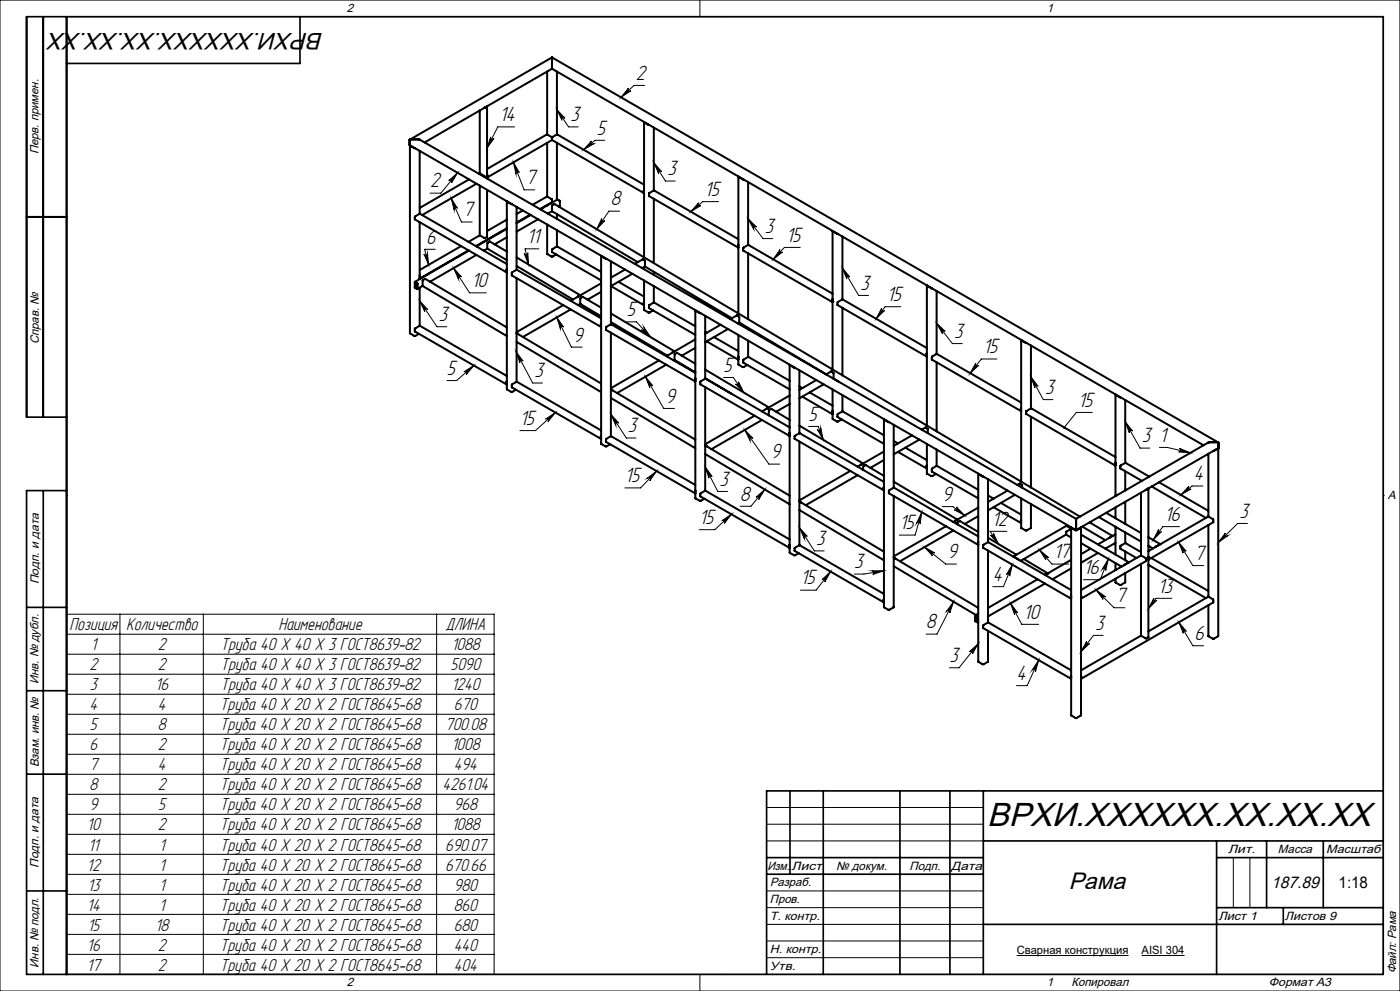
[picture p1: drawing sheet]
<svg xmlns="http://www.w3.org/2000/svg" width="420mm" height="297mm" viewBox="0 0 420 297" stroke-linecap="round" stroke-linejoin="round" font-family="sans-serif">
<g fill="none" stroke="#000" stroke-width=".6">
<path d="M165.6 17.2v.1M165.6 17.3v3.2M165.6 17.2l-42.6 24.6M165.6 17.2l199.9 115.4M143.9 33.1v18.9M146 32l-.6 .3M146 31.9v.1M146.1 31.9l-.8 .4M146.1 31.9v21.6M164.1 21.4v18.9M165.5 20.7h.2M165.6 20.5v.1"/>
<path d="M165.6 20.6l-38.2 22.1M165.6 20.6l195.5 112.9M167.1 21.4v18.9M193.2 36.5l1.6 .9M193.2 36.6v40.5M196.1 38.2v18.9M122.9 43.4l.1 .1M122.9 43.4v-1.6h3l196.9 113.7M123 43.5l1.5 .9M123 43.6v56.3l1.3 .8 1.4-.7M123 43.5l199.8 115.4M125.9 45.2v18.9"/>
<path d="M140.7 53.8l-14.8 8.5M142.9 55.1l-16.3 9.3M143.9 52l1.4 .7 .1 .4M143.9 52l-.2 .1M143.9 55.6v14.9M146.1 52.3v.9M146.1 56.9v14.1l-.8 .4-1.4-.9M164.1 58.9l1.5 .9v.8l-3.6 2M164.1 58.9l-4.3 2.5M164.1 42.8v16.1M165.6 41.3l-1.5-1-18 10.4M165.6 41.3v.7"/>
<path d="M165.6 41.3l1.5-1 26.1 15M165.6 42l-19.4 11.2M165.6 42l27.5 15.9M167.1 42.8v17.1M193.2 57.7h.1M193.2 57v.9M193.2 57h.1M196.1 57.1l-1.4 .9v.8l26.7 15.4 .1-.9M196.1 57.1l25.4 14.6M196.1 59.6v19.3M221.5 52.9l1.6 .9M221.5 52.9v41"/>
<path d="M224.4 54.6v18.8M8 65h12M125.9 64l.1 .1M125.9 64v.1M125.9 64.1l-1.4 .8v.9l27.5 15.8M125.9 64.1h.1M125.9 66.6v17M126 64.1l26 15M138.3 73.8l-12.4 7.1M140.5 75l-14.5 8.5M140.7 75.1l-16.2 9.4M142.9 76.4l-13.9 8.1"/>
<path d="M143.9 70.5l-3.4 2M146.2 74.5l-1.1 .6M152 60.3l1.6 .9M152 60.4v56.3l1.4 .8 1.4-.7M152 75.4l-5-3-.8 .5v1.6l5.8 3.5M152 68.4l-9.2 5.4M152 65.8l-5.9 3.4M152 68.6l-9.1 5.2M152 71.1l-3.6 2.1M155 77.1l19.1 11.4-.8 .5M155 62v18.9M155 79.7l16.9 10.1"/>
<path d="M156.8 63.1l-1.8 1M159.1 64.3l-4.1 2.4M159.2 64.4l-4.2 2.5M161.4 65.7l-6.4 3.7M164.1 67.3v8.8l1.5 .8 1.3-.6M164.1 61.4v.2M165.6 63.3v-1.7l.8-.4 157.6 93.6M165.6 75.6h.1M165.6 63.3l25.7 15.3M165.6 63.3l-1.2 .7M165.6 75.6l14.7 8.4M167.1 73.9l-1.4 .7-.1 .9"/>
<path d="M167.1 73.9l13.2 7.6M167.1 64.2v1.4M167.1 69v4.9M167.8 62l.2-.1v-1.6l-.8-.5-5.1 3M180.3 76.7l1.6 .8M180.3 76.7v56.3l1.5 .8 1.3-.7M183.3 78.3v18.9M190.4 79.1l2.4-1.4 .7 .5v1.7M193.5 79.9l-.9 .5M193.5 79.9l26.1 15.5M221.5 74.1h.1M221.5 73.4h.1"/>
<path d="M224.4 73.4l-1.4 .9v.8l26.7 15.4M224.4 73.4l25.4 14.6M224.4 75.9v19.8M249.8 69.2v41.5M249.8 69.2l1.6 .9M252.7 70.9v18.8M124.5 84.5l.7 .4v1.7l-.7-.4zM124.5 84.6l.7 .3-.1 1.6-.6-.3zM125.9 82.5v1M125.9 83.4h.1M125.9 82.7h.1M125.9 97.6l-1.4 .9v.8l27.5 15.9"/>
<path d="M125.9 97.6l26.1 15.1M125.9 86.2v11.4M126.8 85.7v-1.7l.8-.4 24.4 14.5M126.8 85.7l25.2 15M126.8 85.7l-1.6 .9M152 81.5h.1M152 80.7v.9M152 80.8v.1M155 99.8l.5 .4M155 80.9l-1.4 .7v.9l26.7 15.5M155 80.9l25.3 14.5M155 83.4v31"/>
<path d="M155 99.9l25.3 15M169 91.4l-14 8.2M171.2 92.7l-14.3 8.3M174.1 91v-1.7l.7-.4 5.5 3.3M174.1 91.1h.1M174.1 91.1l6.2 3.7M174.1 91l-.7 .4M180.3 97v1M180.3 97.2v.7M180.3 84.9l-9.1 5.3M180.3 87.5l-4 2.3M183.3 93.9l19.1 11.4-.8 .5"/>
<path d="M183.3 99.7v31M183.3 96.5l16.9 10.1M183.3 83.2h.1M185.5 84.5l7.7 4.4M187.5 80.8l-4.2 2.4M189.7 82.1l-6.4 3.7 9.8 5.6M193.2 91.3h.1M193.2 84.1v8.8l1.4 .8 1.3-.6M193.2 90.5v.9M193.2 90.6v.1M193.2 80v.7M196.1 90.7l-1.4 .8v.9l13.9 8"/>
<path d="M196.1 90.7l12.5 7.1M196.1 81.5v.9M196.1 85.8v4.9M208.6 93v56.3l1.4 .8 1.3-.6M208.6 93l1.6 .9M211.6 94.6v18.9M211.6 99.5l.4 .3M216.2 97.3l-4.6 2.7M218.4 98.6l-6.8 3.9M219.1 95.6l2-1.1 .6 .4 .1 1.8-.5 .2M221.5 96.8v.2M221.8 96.7l26.1 15.5"/>
<path d="M224.4 98.2v.5M249.8 89.6v.9M249.8 89.7v.1M249.8 90.4h.1M252.7 92.2v20.3M278.1 85.6v41.9M278.1 85.5l1.5 .9M281 87.2v18.9M152 115.1h.1M152 114.3v.9M152 114.4h.1M155 102.4l25.3 15.1"/>
<path d="M183.3 116.6l.5 .4M183.3 116.7l25.3 15.1M183.3 119.3l25.3 15M197.7 108l-14.4 8.3M199.9 109.3l-14.8 8.5M202.4 107.9l-.3 .1M208.6 109l-5.5-3.2-.7 .4v1.7l6.2 3.7M208.6 113.4v.9M208.6 113.5h.1M208.6 111.8l-25.3-14.6-1.5 .8v.9l26.7 15.4M208.6 101.7l-8.7 5M208.6 104.2l-4.1 2.4"/>
<path d="M211.6 110.8l19 11.3-.7 .5M211.6 116v31.1M211.6 113.3l7.8 4.7M212 102.3l9.4 5.5 .1-.9M214.2 101l7.3 4.2M221.5 107.6v.1M221.5 100.4v8.9l1.4 .7 1.3-.6M221.5 107h.1M224.4 107l-1.4 .8v.9l13.9 8M224.4 107l12.5 7.1M224.4 102.1v4.9M236.9 118.5l-8.3 4.8"/>
<path d="M238.4 110.2l-1.5-.9v56.3l1.3 .8 1.4-.6M239.8 111v18.8M239.8 115.8l.9 .5M240.7 118.9l9 5.2M242.9 117.6l6.9 4M244.9 113.9l-5.1 2.9M247.1 115.2l-7.3 4.2M247.8 112.2l1.6-.9 .7 .6-.1 1.6 1.7 .9M249.8 116.7v8.8l1.3 .9 1.4-.7M252.7 118.4v4.9M278 106.7h.1M278.1 104.3l-25.3-14.6-1.5 .9v.8l26.7 15.5 .1-1"/>
<path d="M278.1 106h.1M281 106.1l-1.4 .8v.9l26.7 15.4M281 106.1h.1M281 108.6v20.7M281.1 106.1l25.3 14.5M306.4 101.9l1.5 .9M306.4 101.9v42.5M309.3 103.5v18.9M334.6 118.2l1.6 .9M334.6 118.2v30.5M337.6 119.9v18.8M180.3 130.6v.9v-.8"/>
<path d="M180.3 129l-25.3-14.6-1.4 .8-.1 .9 26.8 15.4M211.6 133.4l.4 .4M211.6 133.5l25.3 15.1M211.6 136.1l25.3 15M226.4 124.6l-14.8 8.5M228.6 125.9l-15.2 8.7M230.6 124.5v-1.4l.8-.5 5.5 3.2M236.9 129.7v.9M236.9 129.8v.7M236.9 128.1l-25.3-14.6-1.5 .9v.8l26.7 15.4M236.9 121.1l-4.1 2.3M239.8 129.9l-1.4 .8v.8l26.7 15.4"/>
<path d="M239.8 129.9l25.4 14.5M239.8 132.4v31M239.8 127.6l19.1 11.3M249.8 123.2v.9M249.8 123.3h.1M249.8 124h.1M251.2 124.9l.1-.8 1.5-.8 12.4 7.2M251.3 125h.1M251.3 125l13.9 8M258.9 138.9l-.7 .5M265.2 125.6l1.5 .9M265.2 125.7v56.3l1.3 .8 1.6-.8v-33.3"/>
<path d="M265.2 135.3l-7.9 4.6M265.2 137.9l-4.1 2.3M268.1 127.3v18.9M268.1 132.1l1.3 .8M269.4 135.4l8.6 5 .1-.9M271.6 134.2l6.5 3.7M273.6 130.5l-5.5 3.1M275.8 131.8l-7.7 4.4M276.5 128.8l1.1-.7 .7 .5v1.2M278.1 133.1v8.8l1.4 .8 1.3-.7M278.1 139.6l-.1 .1M281 139.6l-1.4 .9-.1 .8 14 8.1"/>
<path d="M281 139.6h.1M281 134.8v4.8M281.1 139.6l12.4 7.2M306.4 122.3v.9M306.4 122.4v.7M309.3 122.4l-1.4 .8-.1 .9 26.8 15.4M309.3 122.4l25.3 14.6M309.3 124.9v21.2M334.6 138.7v.8M334.6 139.4h.1M334.6 138.6l-.1 .2M334.6 138.7h.1"/>
<path d="M362.5 136v18.8M362.5 132.6l-39.7 22.9M362.8 132.5l-.3 .1M362.8 132.5l2.6 .1 .1 1.6M365.4 134.3l-1.5 .9M365.5 134.3v56.3l-1.4 .8-1.6-.8v-9.2M365.5 134.3l-42.7 24.6M365.5 134.2v.1M208.6 147.1v.7M208.6 147.7v.1M208.6 145.3l-25.3-14.6-1.4 .8-.1 .9 26.7 15.4M239.8 150.2l.5 .4"/>
<path d="M239.8 150.3l25.4 15M239.8 152.9l25.4 15M255.1 141.1l-15.3 8.9M257.3 142.4l-15.6 9M258.9 140.8l.1-1 .7-.5 5.5 3.3M265.2 146v.9M265.2 146.1v.8M268.1 146.2l-1.4 .8v.8l26.7 15.5M268.1 146.2l25.4 14.6M268.1 144.4l19.1 11.3M278 140.3h.1M283.8 157.7l-15.7 9.1"/>
<path d="M286 159l-16 9.2M287.2 155.7l-.7 .5M287.2 157.2l.1-.7 .7-.3 5.5 3.2M293.5 142l1.5 .8M293.5 142v56.3l1.4 .8 1.5-.8v-9.2M293.5 152.1l-7.5 4.4M293.5 154.7l-4.1 2.3M296.4 143.6v18.9M296.4 148.5l1.7 1M298.1 152l8.2 4.7M300.3 150.7l6.1 3.5M302.3 147l-5.9 3.4"/>
<path d="M304.5 148.3l-8.1 4.7M305.2 145.3l.8-.3 .6 .3v.9M306.4 149.4v8.8l1.4 .8 1.5-.8v-7.1M306.4 155.9v.8M321.3 158.1l1.4 .9 1.6-.9v56.3l-1.4 .8-1.6-.8zM321.3 158.5l-1.4-.9-15.9 9.2 1.5 .9M321.3 158.5l-1.4 .8v.9M322.8 155.6v3.2M322.8 158.8v.1M322.8 155.5v.1M324.7 157.8l6.9 4.1M326.9 156.6l6.7 4"/>
<path d="M329.6 155l12.7 7.3M331.9 153.7l10.4 6M334.6 152.1v3.2M334.6 157.9v8.3M337.6 141.2v5.8M337.6 150.4v6.6M337.6 159.6v3.2M342.3 147.7v18.8M344.4 146.4l-.6 .4M344.5 146.4l-.8 .5M344.5 146.5v44.5l-.7 .3-1.5-.8M344.8 142.8l-7.2-4.1-1.4 .8-.1 .9 6.4 3.7"/>
<path d="M345.5 145.8l16.3 9.4M347.7 144.5l14.8 8.6M362.4 154.8h.1M362.4 154.8l-17.9 10.4M362.5 154.7l-.1 .1M362.5 157.3v21.6M362.5 154.8l1.5 .9v.8l-19.4 11.2M236.9 163.3v.9M236.9 163.4v.7M236.9 161.7l-25.3-14.6-1.5 .9v.8l26.7 15.4M239.8 163.4l-1.4 .8v.9l26.7 15.4M239.8 163.4l25.4 14.6"/>
<path d="M265.2 179.6v.9M265.2 179.7v.7M268.1 167l.5 .4M268.1 167.1l25.4 15.1M268.1 169.7l24.6 14.6M293.4 163.2h.1M293.5 162.4v.9M293.5 162.5h-.1M296.4 162.5l-1.4 .8v.9l26.3 15.2M296.4 162.5l24.9 14.3M296.4 165v21.5M296.4 161.2l8.5 5.1"/>
<path d="M307.1 167.5l7.2 4.3-.8 .5M311.3 173.6l-14.9 8.6M313.5 174.9l-17.1 9.8M313.7 172.2h.1M314.2 171.9h.1M314.2 171.9l-.5 .3M319.9 160.2l-13.7 7.9M319.9 160.2l1.4 .9M321.3 178.5v.9M321.3 178.6h.1M321.3 167.8l-7.8 4.5M321.3 170.4l-5.6 3.2"/>
<path d="M324.3 178.5v.9M324.3 178.6h.1M324.3 160.2l14.4 8.4-1.6 .8M324.3 162.8l12.2 7M327.2 164.4l-2.9 1.7M329.4 165.7l-5.1 3M333.1 161h.1M333.6 160.6l-.6 .5M333.6 160.7h.1M333.6 160.7l-.5 .3M334.6 168.8v2.1M334.6 160.1l-5.2 3.1"/>
<path d="M334.6 162.7l-3 1.7M337.6 171.8l-.1 2.8-1.5 .7-1.4-.7v-1.1M337.6 162.8l-1.5 .8v.9l4.9 2.7M337.6 162.8l4.7 2.6M337.6 165.3v2.6M342.3 166.5h.1M342.3 166.5l-18 10.3M342.3 169v21.5M342.3 166.5l1.4 .8 .1 .9-19.4 11.2M344.5 166.9v.8M344.5 169.3l17.3 9.9M344.5 163.6l1.4 .8"/>
<path d="M344.5 161l3.6 2.1M345.4 167.2l17.1 9.9M348.1 163.1l-1.5 .9M362.4 178.9h.1M362.4 178.9l-17.9 10.3M362.5 178.7l-.1 .2M362.5 178.9h.1M362.5 178.9l1.4 .8 .1 .8-39.6 22.9M292.6 184.4l.8 .5-.1 1.6-.7-.4zM292.7 184.5l.6 .4v1.5l-.6-.3zM293.5 183.9l-.9 .5M293.5 186.4l-.2 .1"/>
<path d="M296.4 186.5l-1.4 .9v.8l26.3 15.2M296.4 186.5l24.9 14.4M342.3 190.5l-18 10.4M321.3 202.5v.9M321.3 202.6v.1M321.3 203.3h.1M324.3 202.5v.9M324.3 203.3h.1M324.3 202.6v.1"/>
</g>
<g fill="none" stroke="#000" stroke-width=".3">
<path d="M0 0h420v297h-420zM20 5h395v287h-395zM210 0v5M217.5 5h.1M154.4 38h-5.1l-3.2 6.4M167.1 32.8l3.5 5.2h2.9M167.1 32.8l2.4 2.7a.53 .53 0 0 0-.8-.2 .53 .53 0 0 0-.1 .8zM188.5 26.4a.54 .54 0 0 0 0 .8 .54 .54 0 0 0 .8 0l-3 2zM193.4 25.6h-3.2l-3.9 3.6M134.6 54.1l2.7-2.3-1.8 3a.54 .54 0 0 0-.1-.7 .54 .54 0 0 0-.8 0zM135.4 59.4l3 7.1h3.2M135.4 59.4l1.8 3a.54 .54 0 0 0-.7-.2 .54 .54 0 0 0-.3 .7z"/>
<path d="M137.3 51.8l-5 6.1h-3.3M147.2 41a.55 .55 0 0 0 .3 .7 .55 .55 0 0 0 .7-.2l-2.1 2.9zM154 48.6l3.2 8.3h3.2M154 48.6l1.8 3.1a.53 .53 0 0 0-.7-.2 .53 .53 0 0 0-.3 .6zM177.4 42.3a.54 .54 0 0 0 0 .7 .54 .54 0 0 0 .7 .1l-3.1 1.8zM181.4 42h-2.9l-3.5 2.9M196.1 48.8l3.5 5.5h3M196.1 48.8l2.4 2.6a.52 .52 0 0 0-.7-.1 .52 .52 0 0 0-.2 .7zM127.2 76.1a.55 .55 0 0 0 .6 .4 .55 .55 0 0 0 .4-.7l.4 3.6zM130.6 74.7h-3.2l1.2 4.7M157.3 76a.54 .54 0 0 0 .6 .4 .54 .54 0 0 0 .4-.7l.3 3.6zM161.6 74.6h-4.1l1.1 4.7"/>
<path d="M180.5 65.5a.55 .55 0 0 0 .2 .7 .55 .55 0 0 0 .7-.1l-2.4 2.6zM185.9 63.3h-3.2l-3.7 5.4M209.6 60.8a.53 .53 0 0 0-.1 .7 .53 .53 0 0 0 .8 .1l-3 1.8zM215.6 60.4h-4.8l-3.5 3M224.4 65.6l4.5 5.9h2.9M224.4 65.6l2.6 2.4a.54 .54 0 0 0-.8-.1 .54 .54 0 0 0-.1 .8zM234 74.8a.54 .54 0 0 0 0 .7 .54 .54 0 0 0 .8 0l-2.8 2.2zM240.1 74.2h-4.8l-3.3 3.5M125.9 90.2l5.2 7.7h3M125.9 90.2l2.4 2.6a.53 .53 0 0 0-.7-.2 .53 .53 0 0 0-.2 .8zM136.1 80.3l4.8 7.5h5M136.1 80.3l2.3 2.7a.54 .54 0 0 0-.7-.1 .54 .54 0 0 0-.2 .7z"/>
<path d="M167 95.1l4.4 8.9h3.3M167 95.1l2.1 2.9a.55 .55 0 0 0-.7-.2 .55 .55 0 0 0-.3 .7zM188 96.4h2.9l4.3 4.6M192.4 98.8a.54 .54 0 0 0 .8 .1 .54 .54 0 0 0 0-.8l2 2.9zM252.7 80.3l4.9 8.2h3M252.7 80.3l2.3 2.7a.54 .54 0 0 0-.8-.1 .54 .54 0 0 0-.2 .7zM264.5 92.4a.56 .56 0 0 0 .1 .7 .56 .56 0 0 0 .8 0l-2.5 2.4zM270.3 91.9h-4.8l-2.6 3.6M281 96.9l4.7 6.1h3M281 96.9l2.6 2.4a.54 .54 0 0 0-.8-.1 .54 .54 0 0 0-.1 .8zM139.2 111.4l3-1.9-2.3 2.8a.54 .54 0 0 0 0-.8 .54 .54 0 0 0-.7-.1zM142.2 109.5l-5.2 4.5h-2.9"/>
<path d="M154.8 105.4l5 9.4h2.9M154.8 105.4l2.1 2.8a.54 .54 0 0 0-.7-.2 .54 .54 0 0 0-.2 .7zM193.6 112.9l5.5 9.5h3.3M193.6 112.9l2.3 2.8a.53 .53 0 0 0-.8-.2 .53 .53 0 0 0-.2 .7zM217.1 113.1h2.9l3.1 4.5M220.7 115.1a.54 .54 0 0 0 .7 .1 .54 .54 0 0 0 .1-.8l1.6 3.2zM292.7 108.8a.54 .54 0 0 0 .1 .8 .54 .54 0 0 0 .8-.1l-2.6 2.4zM299.1 107.6h-4.7l-3.4 4.3M309.3 113l2.1 2.8a.54 .54 0 0 0-.7-.2 .54 .54 0 0 0-.2 .7zM309.3 113l3.7 6.8h2.9M163.7 125.6l2.9-2-2.2 2.8a.54 .54 0 0 0 0-.8 .54 .54 0 0 0-.7 0zM166.6 123.6l-5.9 5.4h-4.7"/>
<path d="M183.3 124.2l4.6 7.1h2.9M183.3 124.2l2.3 2.6a.55 .55 0 0 0-.7-.1 .55 .55 0 0 0-.2 .7zM211.6 139.9l3.7 7.4h3M211.6 139.9l2 2.9a.54 .54 0 0 0-.7-.2 .54 .54 0 0 0-.2 .7zM223.4 128.8l7.3 10.3h3.2M223.4 128.8l2.5 2.6a.54 .54 0 0 0-.8-.1 .54 .54 0 0 0-.1 .7zM242.6 127.8h2.9l1.5 4M245.2 128.7a.55 .55 0 0 0 .7 .3 .55 .55 0 0 0 .3-.7l.8 3.5zM327.7 123.6h-4.8l-3.7 4.6M337.6 126.4l2.2 2.8a.55 .55 0 0 0-.8-.2 .55 .55 0 0 0-.2 .7zM337.6 126.4l4.4 7.9h2.9M347.8 134.1h2.3l7 1.6"/>
<path d="M353.8 134.4l3.3 1.3-3.5-.3a.54 .54 0 0 0 .6-.4 .54 .54 0 0 0-.4-.6zM20 148.5h.1M194.2 143.3l2.8-2.1-2.1 2.9a.54 .54 0 0 0 0-.8 .54 .54 0 0 0-.7 0zM197 141.2l-4.8 5h-4.7M216.6 156.1l2.9-2-2.2 2.7a.54 .54 0 0 0 0-.7 .54 .54 0 0 0-.7 0zM219.5 154.1l-5 4.6h-4.7M226.8 149l2.6-2.3-1.8 3a.53 .53 0 0 0-.1-.7 .53 .53 0 0 0-.7 0zM229.4 146.7l-4.1 5h-3.3M239.8 158.1l2.4 2.7a.55 .55 0 0 0-.8-.2 .55 .55 0 0 0-.1 .8zM239.8 158.1l4.5 7h3M276.5 153.5l-.5 3.6a.54 .54 0 0 0-.3-.7 .54 .54 0 0 0-.7 .3zM276.5 153.5l-2 6.9h-4.7"/>
<path d="M282.6 151.8h3.3l3.5 2.7M286.9 151.9l2.5 2.6-3.1-1.7a.53 .53 0 0 0 .7-.1 .53 .53 0 0 0-.1-.8zM302 159.2h-5l2.5 3.8M347.6 158.7a.52 .52 0 0 0 .1 .7 .52 .52 0 0 0 .7-.1l-2.5 2.6zM353.9 157.8h-5l-3 4.1M356.7 145.7a.53 .53 0 0 0-.1 .8 .53 .53 0 0 0 .7 0l-3 1.8zM360.9 145.7h-3.3l-3.3 2.6M367.6 159.8a.54 .54 0 0 0 0 .7 .54 .54 0 0 0 .7 0l-2.8 2.1zM374.2 156.9h-2.9l-5.8 5.7M415 148.5h.1M246.6 173.7l2.6-2.4-1.8 3.1a.54 .54 0 0 0-.1-.7 .54 .54 0 0 0-.7 0zM249.2 171.3l-4.4 5.6h-4.7"/>
<path d="M261.7 171.1h3.5l-3.4 1.1a.54 .54 0 0 0 .4-.7 .54 .54 0 0 0-.5-.4zM265.2 171.1l-6 .9h-2.9M277.4 164l6.3 5h3.2M277.4 164l3 1.7a.54 .54 0 0 0-.7 .1 .54 .54 0 0 0 .1 .8zM297.1 160.4a.54 .54 0 0 0 .8 .1 .54 .54 0 0 0 .1-.7l1.5 3.2zM303.7 169.2l-.8 3.5a.54 .54 0 0 0-.3-.7 .54 .54 0 0 0-.7 .3zM303.7 169.2l-2.7 6.6h-3.2M311.9 164.8l3.7 4.2h5M311.9 164.8l2.7 2.3a.54 .54 0 0 0-.8 0 .54 .54 0 0 0 0 .7zM328.8 176.8l5.4 5.3h3.3M328.8 176.8l2.9 2.1a.52 .52 0 0 0-.7 0 .52 .52 0 0 0-.1 .7zM332.5 167.5l-2.4 6.2h-5.1"/>
<path d="M332.5 167.5l-.8 3.5a.56 .56 0 0 0-.3-.7 .56 .56 0 0 0-.7 .3zM346.1 179.3a.54 .54 0 0 0 .2 .7 .54 .54 0 0 0 .7-.1l-2.5 2.5zM351.5 179.3h-4.7l-2.3 3.1M353.6 162.5l2.2 2.7a.54 .54 0 0 0-.7-.1 .54 .54 0 0 0-.2 .7zM353.6 162.5l4.3 7h3.2M20 184.1h128.2v107.9M20 190.1h128.2M20 196.1h128.2M36 184.1v107.9M61 184.1v107.9M131 184.1v107.9M286.1 180.3l-1.2 3.4a.54 .54 0 0 0-.2-.7 .54 .54 0 0 0-.7 .2z"/>
<path d="M286.1 180.3l-5 9.7h-3.3M290.9 195.3l2.6-2.4-1.8 3.1a.54 .54 0 0 0-.1-.8 .54 .54 0 0 0-.7 .1zM293.5 192.9l-5.8 7.2h-2.9M303.2 180.8l2.1 2.9a.52 .52 0 0 0-.7-.2 .52 .52 0 0 0-.2 .7zM303.2 180.8l3.3 6.3h5.1M311.6 197.8l-.9 3.5a.54 .54 0 0 0-.3-.7 .54 .54 0 0 0-.7 .2zM311.6 197.8l-3.4 7.7h-3.3M326 192.2a.54 .54 0 0 0 .1 .7 .54 .54 0 0 0 .7 0l-2.5 2.4zM330.9 190.4h-2.9l-3.7 4.9M353.7 186.5l4.2 7h3.2M353.7 186.5l2.2 2.7a.54 .54 0 0 0-.7-.1 .54 .54 0 0 0-.2 .7zM20 202.1h128.2"/>
<path d="M20 208.1h128.2M20 214.1h128.2M20 220.1h128.2M20 226.1h128.2M20 232.1h128.2M20 238.1h128.2M20 244h128.2M20 250h128.2M20 256h128.2M230 242h65M230 247h65M230 252h65"/>
<path d="M370 257v15M375 257v15M20 262h128.2M20 268h128.2M20 274h128.2M230 267h65M230 272h65M230 277h65M20 280h128.2M20 286h128.2M210 292v5M217.5 292h.1"/>
<path d="M230 282h65M230 287h65M305 286.4h33.6M342.5 286.4h12.9"/>
</g>
<g fill="none" stroke="#000" stroke-width=".5">
<path d="M13 5v120M20 5v287M90 5v14h-70M8 65h12M20 125h-12v-120h407v287h-407v-145h12M13 147v145M8 182h12M8 207h12M8 232h12M237 237v25M247 237v55M270 237v55"/>
<path d="M285 237v55M295 237v55M415 237h-185v55M230 257h65M295 252h120M365 252v40M365 257h50M380 252v20M397 252v20M8 267h12M230 262h65M295 277h120"/>
<path d="M365 272h50M385 272v5"/>
</g>
<path d="M188.5 26.4a.54 .54 0 0 0 0 .8 .54 .54 0 0 0 .8 0l-3 2zM177.4 42.3a.54 .54 0 0 0 0 .7 .54 .54 0 0 0 .7 .1l-3.1 1.8zM167.1 32.8l2.4 2.7a.53 .53 0 0 0-.8-.2 .53 .53 0 0 0-.1 .8zM196.1 48.8l2.4 2.6a.52 .52 0 0 0-.7-.1 .52 .52 0 0 0-.2 .7zM209.6 60.8a.53 .53 0 0 0-.1 .7 .53 .53 0 0 0 .8 .1l-3 1.8zM234 74.8a.54 .54 0 0 0 0 .7 .54 .54 0 0 0 .8 0l-2.8 2.2zM264.5 92.4a.56 .56 0 0 0 .1 .7 .56 .56 0 0 0 .8 0l-2.5 2.4zM292.7 108.8a.54 .54 0 0 0 .1 .8 .54 .54 0 0 0 .8-.1l-2.6 2.4zM224.4 65.6l2.6 2.4a.54 .54 0 0 0-.8-.1 .54 .54 0 0 0-.1 .8zM252.7 80.3l2.3 2.7a.54 .54 0 0 0-.8-.1 .54 .54 0 0 0-.2 .7zM281 96.9l2.6 2.4a.54 .54 0 0 0-.8-.1 .54 .54 0 0 0-.1 .8zM309.3 113l2.1 2.8a.54 .54 0 0 0-.7-.2 .54 .54 0 0 0-.2 .7zM319 127.9v.5l.2-.2-.2 .2a.36 .36 0 0 0 .5 0 .36 .36 0 0 0 0-.5 .36 .36 0 0 0-.5 0zM337.6 126.4l2.2 2.8a.55 .55 0 0 0-.8-.2 .55 .55 0 0 0-.2 .7zM356.7 145.7a.53 .53 0 0 0-.1 .8 .53 .53 0 0 0 .7 0l-3 1.8zM367.6 159.8a.54 .54 0 0 0 0 .7 .54 .54 0 0 0 .7 0l-2.8 2.1zM353.8 134.4l3.3 1.3-3.5-.3a.54 .54 0 0 0 .6-.4 .54 .54 0 0 0-.4-.6zM180.5 65.5a.55 .55 0 0 0 .2 .7 .55 .55 0 0 0 .7-.1l-2.4 2.6zM353.6 162.5l2.2 2.7a.54 .54 0 0 0-.7-.1 .54 .54 0 0 0-.2 .7zM353.7 186.5l2.2 2.7a.54 .54 0 0 0-.7-.1 .54 .54 0 0 0-.2 .7zM346.1 179.3a.54 .54 0 0 0 .2 .7 .54 .54 0 0 0 .7-.1l-2.5 2.5zM328.8 176.8l2.9 2.1a.52 .52 0 0 0-.7 0 .52 .52 0 0 0-.1 .7zM326 192.2a.54 .54 0 0 0 .1 .7 .54 .54 0 0 0 .7 0l-2.5 2.4zM303.2 180.8l2.1 2.9a.52 .52 0 0 0-.7-.2 .52 .52 0 0 0-.2 .7zM311.6 197.8l-.9 3.5a.54 .54 0 0 0-.3-.7 .54 .54 0 0 0-.7 .2zM290.9 195.3l2.6-2.4-1.8 3.1a.54 .54 0 0 0-.1-.8 .54 .54 0 0 0-.7 .1zM286.1 180.3l-1.2 3.4a.54 .54 0 0 0-.2-.7 .54 .54 0 0 0-.7 .2zM347.6 158.7a.52 .52 0 0 0 .1 .7 .52 .52 0 0 0 .7-.1l-2.5 2.6zM311.9 164.8l2.7 2.3a.54 .54 0 0 0-.8 0 .54 .54 0 0 0 0 .7zM332.5 167.5l-.8 3.5a.56 .56 0 0 0-.3-.7 .56 .56 0 0 0-.7 .3zM277.4 164l3 1.7a.54 .54 0 0 0-.7 .1 .54 .54 0 0 0 .1 .8zM297.1 160.4a.54 .54 0 0 0 .8 .1 .54 .54 0 0 0 .1-.7l1.5 3.2zM245.2 128.7a.55 .55 0 0 0 .7 .3 .55 .55 0 0 0 .3-.7l.8 3.5zM303.7 169.2l-.8 3.5a.54 .54 0 0 0-.3-.7 .54 .54 0 0 0-.7 .3zM276.5 153.5l-.5 3.6a.54 .54 0 0 0-.3-.7 .54 .54 0 0 0-.7 .3zM220.7 115.1a.54 .54 0 0 0 .7 .1 .54 .54 0 0 0 .1-.8l1.6 3.2zM223.4 128.8l2.5 2.6a.54 .54 0 0 0-.8-.1 .54 .54 0 0 0-.1 .7zM226.8 149l2.6-2.3-1.8 3a.53 .53 0 0 0-.1-.7 .53 .53 0 0 0-.7 0zM261.7 171.1h3.5l-3.4 1.1a.54 .54 0 0 0 .4-.7 .54 .54 0 0 0-.5-.4zM239.8 158.1l2.4 2.7a.55 .55 0 0 0-.8-.2 .55 .55 0 0 0-.1 .8zM211.6 139.9l2 2.9a.54 .54 0 0 0-.7-.2 .54 .54 0 0 0-.2 .7zM216.6 156.1l2.9-2-2.2 2.7a.54 .54 0 0 0 0-.7 .54 .54 0 0 0-.7 0zM246.6 173.7l2.6-2.4-1.8 3.1a.54 .54 0 0 0-.1-.7 .54 .54 0 0 0-.7 0zM194.2 143.3l2.8-2.1-2.1 2.9a.54 .54 0 0 0 0-.8 .54 .54 0 0 0-.7 0zM183.3 124.2l2.3 2.6a.55 .55 0 0 0-.7-.1 .55 .55 0 0 0-.2 .7zM193.6 112.9l2.3 2.8a.53 .53 0 0 0-.8-.2 .53 .53 0 0 0-.2 .7zM192.4 98.8a.54 .54 0 0 0 .8 .1 .54 .54 0 0 0 0-.8l2 2.9zM167 95.1l2.1 2.9a.55 .55 0 0 0-.7-.2 .55 .55 0 0 0-.3 .7zM163.7 125.6l2.9-2-2.2 2.8a.54 .54 0 0 0 0-.8 .54 .54 0 0 0-.7 0zM154.8 105.4l2.1 2.8a.54 .54 0 0 0-.7-.2 .54 .54 0 0 0-.2 .7zM139.2 111.4l3-1.9-2.3 2.8a.54 .54 0 0 0 0-.8 .54 .54 0 0 0-.7-.1zM125.9 90.2l2.4 2.6a.53 .53 0 0 0-.7-.2 .53 .53 0 0 0-.2 .8zM136.1 80.3l2.3 2.7a.54 .54 0 0 0-.7-.1 .54 .54 0 0 0-.2 .7zM157.3 76a.54 .54 0 0 0 .6 .4 .54 .54 0 0 0 .4-.7l.3 3.6zM127.2 76.1a.55 .55 0 0 0 .6 .4 .55 .55 0 0 0 .4-.7l.4 3.6zM135.4 59.4l1.8 3a.54 .54 0 0 0-.7-.2 .54 .54 0 0 0-.3 .7zM154 48.6l1.8 3.1a.53 .53 0 0 0-.7-.2 .53 .53 0 0 0-.3 .6zM147.2 41a.55 .55 0 0 0 .3 .7 .55 .55 0 0 0 .7-.2l-2.1 2.9zM134.6 54.1l2.7-2.3-1.8 3a.54 .54 0 0 0-.1-.7 .54 .54 0 0 0-.8 0zM286.9 151.9l2.5 2.6-3.1-1.7a.53 .53 0 0 0 .7-.1 .53 .53 0 0 0-.1-.8z" fill="#000"/>
<text font-size="10" x="296.1" y="247.6">ВРХИ.XXXXXX.XX.XX.XX</text>
<g font-size="7.1">
<text x="97.1" y="9.8" transform="rotate(-180 97.1 9.8)">ВРХИ.XXXXXX.XX.XX.XX</text>
<text x="320.6" y="266.5">Рама</text>
</g>
<g font-size="6.9">
<text x="190.7" y="23.9">2</text>
<text x="149.9" y="36.3">14</text>
<text x="171.1" y="36.3">3</text>
<text x="179.1" y="40.3">5</text>
<text x="200.2" y="52.5">3</text>
<text x="129.1" y="56.2">2</text>
<text x="157.7" y="55.2">7</text>
<text x="211.4" y="58.7">15</text>
<text x="138.9" y="64.8">7</text>
<text x="183.2" y="61.6">8</text>
<text x="229.4" y="69.8">3</text>
<text x="127.9" y="73">6</text>
<text x="158" y="72.9">11</text>
<text x="235.9" y="72.4">15</text>
<text x="141.4" y="86.1">10</text>
<text x="258.2" y="86.8">3</text>
<text x="188" y="94.7">5</text>
<text x="266.1" y="90.2">15</text>
<text x="131.7" y="96.2">3</text>
<text x="286.3" y="101.3">3</text>
<text x="172" y="102.3">9</text>
<text x="294.9" y="105.9">15</text>
<text x="134.1" y="112.3">5</text>
<text x="160.3" y="113.1">3</text>
<text x="217.1" y="111.4">5</text>
<text x="313.5" y="118.1">3</text>
<text x="199.7" y="120.7">9</text>
<text x="323.4" y="121.9">15</text>
<text x="156" y="127.3">15</text>
<text x="188.4" y="129.5">3</text>
<text x="242.6" y="126.1">5</text>
<text x="231.2" y="137.4">9</text>
<text x="342.6" y="132.6">3</text>
<text x="347.9" y="132.3">1</text>
<text x="358.1" y="143.9">4</text>
<text x="187.5" y="144.5">15</text>
<text x="215.9" y="145.6">3</text>
<text x="222.1" y="150">8</text>
<text x="282.7" y="150.1">9</text>
<text x="371.8" y="155.2">3</text>
<text x="209.8" y="157">15</text>
<text x="269.8" y="158.7">15</text>
<text x="297.6" y="157.5">12</text>
<text x="349.4" y="156.1">16</text>
<text x="244.9" y="163.4">3</text>
<text x="284.2" y="167.3">9</text>
<text x="316.1" y="167.3">17</text>
<text x="358.4" y="167.8">7</text>
<text x="256.3" y="170.3">3</text>
<text x="325" y="172">16</text>
<text x="240.1" y="175.2">15</text>
<text x="297.8" y="174.1">4</text>
<text x="347.4" y="177.6">13</text>
<text x="307.1" y="185.4">10</text>
<text x="334.8" y="180.4">7</text>
<text x="277.9" y="188.3">8</text>
<text x="328.6" y="188.7">3</text>
<text x="358.4" y="191.8">6</text>
<text x="284.9" y="198.4">3</text>
<text x="305" y="203.8">4</text>
</g>
<g font-size="5.8">
<text x="20.9" y="188.9">Позиция</text>
<text x="37.8" y="188.9">Количество</text>
<text x="83.5" y="188.9">Наименование</text>
<text x="133.7" y="188.9">ДЛИНА</text>
<text x="27.2" y="194.9">1</text>
<text x="47.4" y="194.9">2</text>
<text x="66.1" y="194.9">Труба 40 X 40 X 3 ГОСТ8639-82</text>
<text x="135.4" y="194.9">1088</text>
<text x="26.9" y="200.9">2</text>
<text x="47.4" y="200.9">2</text>
<text x="66.1" y="200.9">Труба 40 X 40 X 3 ГОСТ8639-82</text>
<text x="135.2" y="200.9">5090</text>
<text x="27" y="206.9">3</text>
<text x="46.6" y="206.9">16</text>
<text x="66.1" y="206.9">Труба 40 X 40 X 3 ГОСТ8639-82</text>
<text x="135.4" y="206.9">1240</text>
<text x="26.9" y="212.9">4</text>
<text x="47.4" y="212.9">4</text>
<text x="66" y="212.9">Труба 40 X 20 X 2 ГОСТ8645-68</text>
<text x="136.2" y="212.9">670</text>
<text x="27" y="218.9">5</text>
<text x="47.4" y="218.9">8</text>
<text x="66" y="218.9">Труба 40 X 20 X 2 ГОСТ8645-68</text>
<text x="133.5" y="218.9">700.08</text>
<text x="26.9" y="224.9">6</text>
<text x="47.4" y="224.9">2</text>
<text x="66" y="224.9">Труба 40 X 20 X 2 ГОСТ8645-68</text>
<text x="135.4" y="224.9">1008</text>
<text x="26.9" y="230.9">7</text>
<text x="47.4" y="230.9">4</text>
<text x="66" y="230.9">Труба 40 X 20 X 2 ГОСТ8645-68</text>
<text x="136.2" y="230.9">494</text>
<text x="26.8" y="236.9">8</text>
<text x="47.4" y="236.9">2</text>
<text x="66" y="236.9">Труба 40 X 20 X 2 ГОСТ8645-68</text>
<text x="132.8" y="236.9">4261.04</text>
<text x="26.9" y="242.9">9</text>
<text x="47.5" y="242.9">5</text>
<text x="66" y="242.9">Труба 40 X 20 X 2 ГОСТ8645-68</text>
<text x="136.2" y="242.9">968</text>
<text x="26.1" y="248.9">10</text>
<text x="47.4" y="248.9">2</text>
<text x="66" y="248.9">Труба 40 X 20 X 2 ГОСТ8645-68</text>
<text x="135.4" y="248.9">1088</text>
<text x="26.5" y="254.9">11</text>
<text x="47.7" y="254.9">1</text>
<text x="66" y="254.9">Труба 40 X 20 X 2 ГОСТ8645-68</text>
<text x="133.5" y="254.9">690.07</text>
<text x="26.1" y="260.9">12</text>
<text x="47.7" y="260.9">1</text>
<text x="66" y="260.9">Труба 40 X 20 X 2 ГОСТ8645-68</text>
<text x="133.5" y="260.9">670.66</text>
<text x="26.2" y="266.9">13</text>
<text x="47.7" y="266.9">1</text>
<text x="66" y="266.9">Труба 40 X 20 X 2 ГОСТ8645-68</text>
<text x="136.2" y="266.9">980</text>
<text x="26.1" y="272.9">14</text>
<text x="47.7" y="272.9">1</text>
<text x="66" y="272.9">Труба 40 X 20 X 2 ГОСТ8645-68</text>
<text x="136.2" y="272.9">860</text>
<text x="26.2" y="278.9">15</text>
<text x="46.6" y="278.9">18</text>
<text x="66" y="278.9">Труба 40 X 20 X 2 ГОСТ8645-68</text>
<text x="136.2" y="278.9">680</text>
<text x="26.1" y="284.9">16</text>
<text x="47.3" y="284.9">2</text>
<text x="66" y="284.9">Труба 40 X 20 X 2 ГОСТ8645-68</text>
<text x="136.2" y="284.9">440</text>
<text x="26.1" y="290.9">17</text>
<text x="47.3" y="290.9">2</text>
<text x="66" y="290.9">Труба 40 X 20 X 2 ГОСТ8645-68</text>
<text x="136.2" y="290.9">404</text>
</g>
<text font-size="5" x="381.3" y="266">187.89</text>
<text font-size="4.8" x="401.6" y="266">1:18</text>
<g font-size="3.6">
<text x="104" y="3.6">2</text>
<text x="314" y="3.6">1</text>
<text x="11.6" y="46.3" transform="rotate(-90 11.6 46.3)">Перв. примен.</text>
<text x="11.6" y="103.2" transform="rotate(-90 11.6 103.2)">Справ. №</text>
<text x="416.4" y="149.6">A</text>
<text x="11.6" y="175.1" transform="rotate(-90 11.6 175.1)">Подп. и дата</text>
<text x="11.6" y="205" transform="rotate(-90 11.6 205)">Инв. № дубл.</text>
<text x="11.6" y="230" transform="rotate(-90 11.6 230)">Взам. инв. №</text>
<text x="368.4" y="255.6">Лит.</text>
<text x="383.4" y="255.6">Масса</text>
<text x="397.8" y="255.6">Масштаб</text>
<text x="11.6" y="260.1" transform="rotate(-90 11.6 260.1)">Подп. и дата</text>
<text x="230.2" y="260.6">Изм.</text>
<text x="237.5" y="260.6">Лист</text>
<text x="250.9" y="260.6">№ докум.</text>
<text x="272.9" y="260.6">Подп.</text>
<text x="285.4" y="260.6">Дата</text>
<text x="231" y="265.6">Разраб.</text>
<text x="231" y="275.6">Т. контр.</text>
<text x="231" y="270.6">Пров.</text>
<text x="365.5" y="275.6">Лист 1</text>
<text x="385.5" y="275.6">Листов 9</text>
<text x="231" y="285.6">Н. контр.</text>
<text x="11.6" y="290" transform="rotate(-90 11.6 290)">Инв. № подл.</text>
<text x="231" y="290.6">Утв.</text>
<text x="418.9" y="291.8" transform="rotate(-90 418.9 291.8)">Файл: Рама</text>
<text x="104" y="295.6">2</text>
<text x="314" y="295.6">1</text>
<text x="321.5" y="295.6">Копировал</text>
<text x="380.7" y="295.6">Формат А3</text>
</g>
<g font-size="3.4">
<text x="305" y="286">Сварная конструкция</text>
<text x="342.5" y="286">AISI 304</text>
</g>
</svg>
